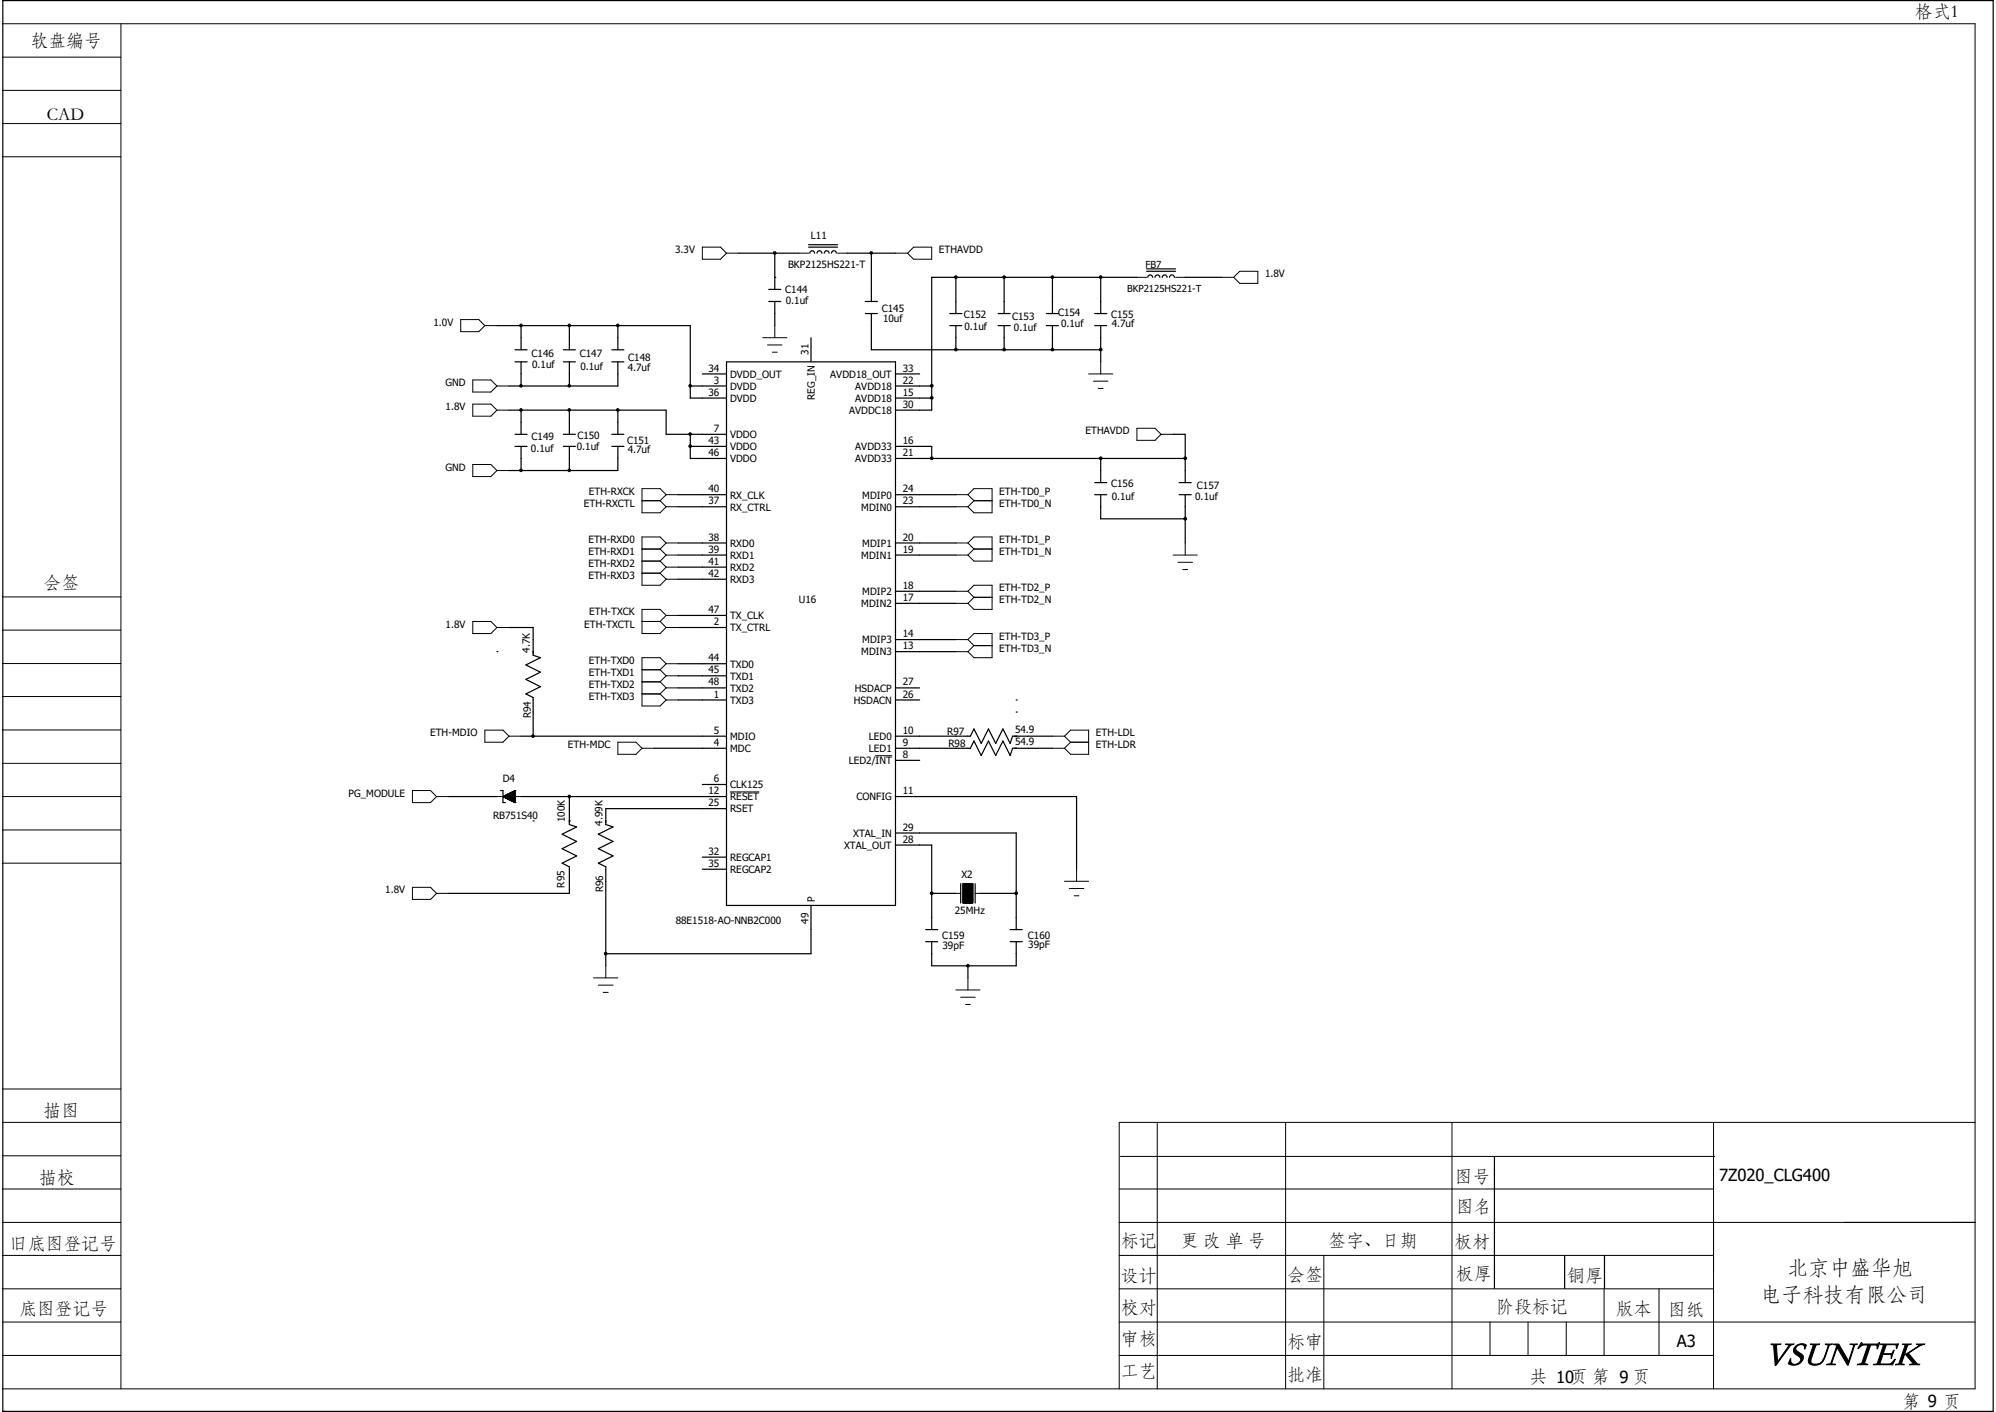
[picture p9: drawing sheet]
<svg xmlns="http://www.w3.org/2000/svg" width="420mm" height="297mm" viewBox="0 0 420 297" stroke-linecap="round" stroke-linejoin="round" font-family="sans-serif">
<g fill="none" stroke="#000" stroke-width=".25">
<path d="M.6 .1h418.8v296.8h-418.8zM155.4 53.3h12.7M163 58.3h.1M163 53.3h.1M163 53.3v7.6M170.1 51.5h6.1M170.1 52h6.1M170.4 53.3a.51 .51 0 0 1 .5-.6 .51 .51 0 0 1 .5 .6M171.9 53.3a.51 .51 0 0 1 .5-.6 .51 .51 0 0 1 .5 .6M173.4 53.3a.51 .51 0 0 1 .5-.6 .51 .51 0 0 1 .6 .6M175 53.3a.51 .51 0 0 1 .5-.6 .51 .51 0 0 1 .5 .6M178.3 53.3h10.1"/>
<path d="M183.3 53.3v10.1M201.1 58.3v7.7M211.3 58.3v7.7M221.4 58.3v7.7M231.6 58.3v7.7M239.2 58.3h-43.2v28h-7.6M241.3 56.6h6.1M241.3 57.1h6.1M241.5 58.3a.51 .51 0 0 1 .5-.5 .51 .51 0 0 1 .5 .5M243 58.3a.51 .51 0 0 1 .5-.5 .51 .51 0 0 1 .6 .5M244.6 58.3a.51 .51 0 0 1 .5-.5 .51 .51 0 0 1 .5 .5M246.1 58.3a.51 .51 0 0 1 .5-.5 .51 .51 0 0 1 .5 .5"/>
<path d="M249.4 58.3h7.6M104.6 68.5h40.6v15.2h7.7M108.4 76.1h2.5M108.4 73.6h2.5M109.6 68.5v5.1M109.6 76.1v5.1M118.5 76.1h2.6M118.5 73.6h2.6M119.8 68.5v5.1M119.8 76.1v5.1M128.7 76.1h2.6M128.7 73.6h2.6"/>
<path d="M130 76.1v5.1h-22.9M130 68.5v5.1M147.8 78.7h5.1M152.9 76.1h35.5v114.4h-35.5zM161.8 60.9h2.5M161.8 63.4h2.5M163 63.4v5.1M170.6 71v5.1M182.1 66h2.5M182.1 63.4h2.5M183.3 66v7.6h48.3M188.4 78.7h5.1"/>
<path d="M199.9 66h2.5M199.9 68.5h2.5M201.1 68.5v5.1M210 66h2.6M210 68.5h2.6M211.3 68.5v5.1M220.2 66h2.5M220.2 68.5h2.5M221.4 68.5v5.1M230.3 66h2.6M230.3 68.5h2.6M231.6 68.5v7.6"/>
<path d="M107.1 86.3h33.1v5.1h12.7M108.4 91.4h2.5M108.4 93.9h2.5M109.6 86.3v5.1M109.6 93.9v5.1M118.5 91.4h2.6M118.5 93.9h2.6M119.8 86.3v5.1M119.8 93.9v5.1M128.7 91.4h2.6M128.7 93.9h2.6M130 86.3v5.1"/>
<path d="M130 93.9v5.1h-22.9M145.2 81.2h7.7M145.2 93.9h7.7M145.2 91.4v5h7.7M188.4 81.2h7.6M188.4 83.7h7.6M188.4 93.9h7.6v2.5M188.4 96.4h61M231.6 96.4v5.1M246.8 91.4h2.6v10.1M142.7 104.1h10.2M142.7 106.6h10.2"/>
<path d="M142.7 114.2h10.2M142.7 116.8h10.2M142.7 119.3h10.2M188.4 104.1h12.7M188.4 106.6h12.7M188.4 114.2h12.7M188.4 116.8h12.7M230.3 104.1h2.6M230.3 101.5h2.6M231.6 104.1v5h17.8M248.1 104.1h2.6M248.1 101.5h2.6"/>
<path d="M249.4 104.1v10.1M104.6 137.1h.1M107.1 132h5.1v5.8l1.5 .5-3 1.6 3 1.5-3 1.5 3 1.5-3 1.6 1.5 .7v8.2M142.7 121.8h10.2M142.7 129.5h10.2M142.7 132h10.2M142.7 139.6h10.2M188.4 124.4h12.7M188.4 126.9h12.7M188.4 134.5h12.7M188.4 137.1h12.7M109.6 154.9h43.3"/>
<path d="M137.6 157.4h15.3M142.7 142.2h10.2M142.7 144.7h10.2M142.7 147.2h10.2M188.4 144.7h5.1M188.4 147.2h5.1M188.4 154.9h15.8l.7-1.6 1.6 3.1 1.5-3.1 1.5 3.1 1.5-3.1 1.6 3.1 .5-1.5h8.3M188.4 157.4h15.8l.7-1.5 1.6 3 1.5-3 1.5 3 1.5-3 1.6 3 .5-1.5h8.3M188.4 159.9h5.1M213.8 147.2h.1M213.8 149.8h.1M94.4 167.6h10.2"/>
<path d="M105.3 166.3h.5v2.5h.5M109.6 167.6h43.3M112.2 172.7h.1M119.8 172.7h.1M119.8 167.6v5.8l1.5 .5-3 1.6 3 1.5-3 1.5 3 1.5-3 1.6 1.5 .7v5.6h-25.4M147.8 165h5.1M152.9 170.1h-25.4v3.3l1.5 .5-3.1 1.6 3.1 1.5-3.1 1.5 3.1 1.5-3.1 1.6 1.6 .7v20.9M188.4 167.6h38.1v15.2M188.4 175.2h25.4v20.3M188.4 177.8h7.6v17.7M147.8 180.3h5.1M147.8 182.8h5.1"/>
<path d="M170.6 190.5v10.1h-43.1M194.8 195.5h2.5M194.8 198.1h2.5M196 198.1v5.1h17.8v-5.1M196 187.9h5.1M202.1 185.9v4M205.2 185.9v4M206.2 187.9h7.6M212.6 195.5h2.5M212.6 198.1h2.5M203.7 203.2v2.5M314.5 243.3v27.7"/>
<path d="M329.2 264.1v6.9M337.6 264.1v6.9"/>
</g>
<g fill="none" stroke="#000" stroke-width=".21">
<path d="M.5 12h24.9M.5 19h24.9M.5 5h415.1v287.1h-415.1M25.4 5v287.1M.5 26h24.9M.5 33h24.9M147.8 52h3.8l1.3 1.3-1.3 1.2h-3.8zM152.9 53.3h2.5M168.1 53.3h2M176.2 53.3h2.1M188.4 53.3h2.6M192.2 52h3.8v2.5h-3.8l-1.2-1.2z"/>
<path d="M239.2 58.3h2.1M247.4 58.3h2M257 58.3h2.6M260.9 57.1h3.8v2.5h-3.8l-1.3-1.3zM96.9 67.2h3.9l1.2 1.3-1.2 1.3h-3.9zM99.5 79.9h3.8l1.3 1.3-1.3 1.3h-3.8zM102 68.5h2.6M160.5 71h5.1M161.5 72.6h3M162.5 74.1h1M163 68.5v2.5M229.1 78.7h5"/>
<path d="M231.6 76.1v2.6M99.5 85h3.8l1.3 1.3-1.3 1.2h-3.8zM99.5 97.7h3.8l1.3 1.3-1.3 1.2h-3.8zM104.6 81.2h2.5M104.6 86.3h2.5M104.6 99h2.5M230.1 80.2h3M231.1 81.7h1M239.2 90.1h3.8l1.3 1.3-1.3 1.2h-3.8zM244.3 91.4h2.5M135.1 118h3.8M135.1 115.5h3.8"/>
<path d="M135.1 105.3h3.8M138.9 105.3l1.3 1.3M138.9 115.5l1.3 1.3M138.9 118l1.3 1.3M140.2 104.1l-1.3-1.3h-3.8v5.1h3.8l1.3-1.3M140.2 114.2l-1.3-1.3h-3.8v10.2h3.8l1.3-1.3M140.2 116.8h2.5M140.2 104.1l-1.3 1.2M140.2 114.2h2.5M140.2 106.6h2.5M140.2 104.1h2.5M140.2 114.2l-1.3 1.3"/>
<path d="M140.2 116.8l-1.3 1.2M140.2 119.3h2.5M140.2 119.3l-1.3 1.3M201.1 116.8h2.6M201.1 114.2h2.6M201.1 106.6h2.6M201.1 104.1h2.6M203.7 104.1l1.2-1.3h3.8v5.1h-3.8l-1.2-1.3M203.7 114.2l1.2-1.3h3.8v5.1h-3.8l-1.2-1.2M203.7 114.2l1.2 1.3M203.7 104.1l1.2 1.2M204.9 115.5h3.8"/>
<path d="M204.9 115.5l-1.2 1.3M204.9 105.3h3.8M204.9 105.3l-1.2 1.3M246.8 116.8h5.1M247.9 118.3h3M248.9 119.8h1M249.4 114.2v2.6M.5 125.6h24.9M.5 132.5h24.9M.5 139.6h24.9M99.5 130.7h3.8l1.3 1.3-1.3 1.3h-3.8zM104.6 132h2.5"/>
<path d="M135.1 130.7h3.8M135.1 120.6h3.8M138.9 130.7l1.3 1.3M138.9 120.6l1.3 1.2M140.2 129.5h2.5M140.2 129.5l-1.3 1.2M140.2 129.5l-1.3-1.3h-3.8v5.1h3.8l1.3-1.3M140.2 139.6l-1.3-1.3h-3.8v10.2h3.8l1.3-1.3M140.2 132h2.5M140.2 139.6h2.5M140.2 139.6l-1.3 1.3M140.2 121.8h2.5"/>
<path d="M201.1 137.1h2.6M201.1 134.5h2.6M201.1 126.9h2.6M201.1 124.4h2.6M203.7 124.4l1.2-1.3h3.8v5.1h-3.8l-1.2-1.3M203.7 134.5l1.2-1.2h3.8v5h-3.8l-1.2-1.2M203.7 134.5l1.2 1.3M203.7 124.4l1.2 1.2M204.9 135.8h3.8M204.9 135.8l-1.2 1.3M204.9 125.6h3.8M204.9 125.6l-1.2 1.3"/>
<path d="M.5 146.5h24.9M.5 153.5h24.9M102 153.6h3.8l1.3 1.3-1.3 1.2h-3.8zM107.1 154.9h2.5M130 156.1h3.8l1.3 1.3-1.3 1.3h-3.8zM135.1 140.9h3.8M135.1 143.4h3.8M135.1 146h3.8M135.1 157.4h2.5M138.9 140.9l1.3 1.3M138.9 143.4l1.3 1.3M138.9 146l1.3 1.2"/>
<path d="M140.2 142.2h2.5M140.2 142.2l-1.3 1.2M140.2 144.7h2.5M140.2 144.7l-1.3 1.3M140.2 147.2h2.5M184.2 159h3.5M221.4 154.9h2.6M221.4 157.4h2.6M224 154.9l1.3-1.3h3.8v5.1h-3.8l-1.3-1.3M224 154.9l1.3 1.2M225.3 156.1h3.8M225.3 156.1l-1.3 1.3"/>
<path d="M.5 167.6h24.9M.5 160.6h24.9M.5 174.6h24.9M86.8 166.3h3.8l1.3 1.3-1.3 1.2h-3.8zM91.9 167.6h2.5M104.6 167.6h5M105.8 167.6h.1M105.8 167.6l2.6 1.2M105.8 167.6h2.6M105.9 167.5v.1M106 167.7h2.4M106 167.5v.2"/>
<path d="M106.1 167.4v.3M106.1 167.8h2.3M106.2 167.3v.5M106.3 167.8h2.1M106.3 167.3v.5M106.5 167.9h1.9M106.5 167.3v.6M106.5 167.2v.7M106.6 167.2h1.8M106.6 167.2v.8h1.8M106.6 168h1.8M106.7 167.1v.9"/>
<path d="M106.8 168.1h1.6M106.8 167v1.1M106.9 167v1.1M107 167h1.4M107 167v1.2h1.4M107.1 166.9v1.3h1.3M107.2 166.8v1.5h1.2M107.3 166.8v1.5h1.1M107.4 166.8v1.6h1M107.5 166.7v1.7h.9M107.7 166.6v1.9h.7M107.8 166.5v2.1h.6"/>
<path d="M107.9 166.5h.5M107.9 166.5v2.1M108 166.5v2.2h.4M108.2 166.4v2.3M108.2 166.3v2.5h.2M108.3 166.3h.1M108.3 166.3v2.5M108.4 168.8h.1M108.4 166.3h.1M108.4 166.6h-.6v1.9M108.4 166.3v2.5M108.4 166.3l-2.6 1.3"/>
<path d="M108.4 166.5l-.3-.1v2.3h.3M108.4 166.7h-.8v1.8h.8M108.4 167.1l-1.6-.1v1.1h1.6M108.4 167.3h-2l-.1 .6h2.1M108.4 167.5l-2.4 .1M108.4 167.4h-2.3v.3M108.4 167.3h-2.1v.5M108.4 167.2h-1.8v.8M108.4 167h-1.3v1.2M108.4 166.9h-1.3v1.3M108.4 166.8h-1.1v1.5M108.4 166.8h-1v1.5"/>
<path d="M108.4 166.8h-.9v1.6M108.4 166.7h-.8v1.7M108.4 166.5h-.4v2.1M153.6 166.6h6.1M.5 181.6h24.9M86.8 186.6h3.8l1.3 1.3-1.3 1.3h-3.8zM91.9 187.9h2.5M201.1 187.9h1M202.6 185.9h2.1v4h-2.1zM202.6 189.9h2.1M202.6 189.8h2.1M202.6 189.7h2.1"/>
<path d="M202.6 189.6h2.1M202.6 189.5h2.1M202.6 189.4h2.1M202.6 189.3h2.1M202.6 189.2h2.1M202.6 189.1h2.1M202.6 189h2.1M202.6 188.9h2.1M202.6 188.8h2.1M202.6 188.7h2.1M202.6 188.6h2.1M202.6 188.5h2.1"/>
<path d="M202.6 188.4h2.1M202.6 188.3h2.1M202.6 188.2h2.1M202.6 188.1h2.1M202.6 188h2.1M202.6 187.9h2.1M202.6 187.8h2.1M202.6 187.7h2.1M202.6 187.6h2.1M202.6 187.5h2.1M202.6 187.4h2.1M202.6 187.3h2.1"/>
<path d="M202.6 187.2h2.1M202.6 187.1h2.1M202.6 187h2.1M202.6 186.9h2.1M202.6 186.8h2.1M202.6 186.7h2.1M202.6 186.6h2.1M202.6 186.5h2.1M202.6 186.4h2.1M202.6 186.3h2.1M202.6 186.2h2.1M202.6 186.1h2.1"/>
<path d="M202.6 186h2.1M202.7 185.9v4M202.8 185.9v4M202.9 185.9v4M203 185.9v4M203.1 185.9v4M203.2 185.9v4M203.3 185.9v4M203.4 185.9v4M203.5 185.9v4M203.6 185.9v4M203.7 185.9v4"/>
<path d="M203.8 185.9v4M203.9 185.9v4M204 185.9v4M204.1 185.9v4M204.3 185.9v4M204.4 185.9v4M204.5 185.9v4M204.6 185.9v4M205.2 187.9h1M224 185.4h5.1M225 186.9h3M226 188.4h1"/>
<path d="M226.5 182.8v2.6M124.9 205.7h5.1M125.9 207.2h3.1M126.9 208.7h1.1M127.5 203.2v2.5M201.1 208.2h5.1M202.1 209.8h3.1M203.2 211.3h1M203.7 205.7v2.5M.5 229.1h24.9M.5 236.1h24.9M243.5 236.1v56"/>
<path d="M270.5 236.1v56M305.5 236.1v56M360.6 236.1v56M415.6 236.1h-180.1v56M.5 257.1h24.9M.5 243.1h24.9M.5 250.1h24.9M235.5 257.1h180.1M235.5 250.1h125.1M235.8 243.2h125M.5 264.1h24.9M.5 271.1h24.9"/>
<path d="M.5 278.1h24.9M235.5 264.1h125.1M235.5 271.1h125.1M235.5 278.1h180.1M278.6 264.1v28M313.5 278.1v7M321.5 278.1v7M329.6 278.1v7M337.5 271.1v14M349.1 271.1v14M.5 285.1h24.9M235.5 285.1h125.1"/>
</g>
<g fill="#000" stroke="#000" stroke-width=".21">
<circle cx="163" cy="53.2" r=".28"/>
<circle cx="183.3" cy="53.2" r=".28"/>
<circle cx="201.1" cy="58.3" r=".29"/>
<circle cx="211.3" cy="58.3" r=".29"/>
<circle cx="221.5" cy="58.3" r=".29"/>
<circle cx="231.6" cy="58.3" r=".29"/>
<circle cx="109.6" cy="68.5" r=".28"/>
<circle cx="119.8" cy="68.5" r=".28"/>
<circle cx="130" cy="68.5" r=".28"/>
<circle cx="201.1" cy="73.5" r=".29"/>
<circle cx="211.3" cy="73.5" r=".29"/>
<circle cx="221.5" cy="73.5" r=".29"/>
<circle cx="231.6" cy="73.5" r=".29"/>
<circle cx="109.6" cy="86.2" r=".28"/>
<circle cx="109.6" cy="81.2" r=".28"/>
<circle cx="109.6" cy="98.9" r=".28"/>
<circle cx="119.8" cy="81.2" r=".28"/>
<circle cx="119.8" cy="98.9" r=".28"/>
<circle cx="119.8" cy="86.2" r=".28"/>
<circle cx="130" cy="86.2" r=".28"/>
<circle cx="145.2" cy="93.9" r=".28"/>
<circle cx="145.2" cy="91.3" r=".28"/>
<circle cx="145.2" cy="81.2" r=".28"/>
<circle cx="196.1" cy="83.7" r=".29"/>
<circle cx="196.1" cy="81.2" r=".29"/>
<circle cx="196.1" cy="96.4" r=".29"/>
<circle cx="231.6" cy="96.4" r=".29"/>
<circle cx="249.4" cy="96.4" r=".29"/>
<circle cx="249.4" cy="109.1" r=".29"/>
<circle cx="112.2" cy="154.8" r=".28"/>
<circle cx="119.8" cy="167.5" r=".28"/>
<circle cx="196.1" cy="187.9" r=".29"/>
<circle cx="213.8" cy="187.9" r=".29"/>
<circle cx="127.4" cy="200.6" r=".28"/>
<circle cx="203.7" cy="203.1" r=".29"/>
</g>
<text font-size="7.3" x="371.2" y="287.1">VSUNTEK</text>
<g font-size="4.4">
<text x="376.1" y="267.9">北京中盛华旭</text>
<text x="370.5" y="273.6">电子科技有限公司</text>
</g>
<g font-size="3.8">
<text x="402.9" y="3.5">格式1</text>
<text x="6.4" y="9.6">软盘编号</text>
<text x="9.9" y="25.2">CAD</text>
<text x="9.2" y="123.7">会签</text>
<text x="9.1" y="234.7">描图</text>
<text x="8.2" y="248.8">描校</text>
<text x="306.1" y="248.6">图号</text>
<text x="306.3" y="255">图名</text>
<text x="2" y="262.7">旧底图登记号</text>
<text x="235.8" y="262">标记</text>
<text x="248.5" y="262.2">更 改 单 号</text>
<text x="279.4" y="262.2">签字、日期</text>
<text x="306.1" y="262.3">板材</text>
<text x="235.8" y="269.5">设计</text>
<text x="270.8" y="269.2">会签</text>
<text x="306.3" y="268.9">板厚</text>
<text x="329.7" y="269.5">铜厚</text>
<text x="314.8" y="276">阶段标记</text>
<text x="4" y="276.3">底图登记号</text>
<text x="235.8" y="276.3">校对</text>
<text x="340" y="276.3">版本</text>
<text x="350.9" y="276.5">图纸</text>
<text x="235.8" y="282.6">审核</text>
<text x="270.8" y="283.3">标审</text>
<text x="235.8" y="289.4">工艺</text>
<text x="270.8" y="290.4">批准</text>
<text x="321.9" y="290.8">共 10页 第 9 页</text>
<text x="400.3" y="296">第 9 页</text>
</g>
<g font-size="3.5">
<text x="361.7" y="248.4">7Z020_CLG400</text>
<text x="352.8" y="283.4">A3</text>
</g>
<g font-size="2.1">
<text x="142.1" y="53.3">3.3V</text>
<text x="170.6" y="50.2">L11</text>
<text x="197.6" y="53.3">ETHAVDD</text>
<text x="165.8" y="56.4">BKP2125HS221-T</text>
<text x="266.2" y="58.3">1.8V</text>
<text x="165.2" y="61.6">C144</text>
<text x="165.4" y="64">0.1uf</text>
<text x="185.5" y="65.7">C145</text>
<text x="91.2" y="68.5">1.0V</text>
<text x="185.8" y="67.8">10uf</text>
<text x="202.8" y="67">C152</text>
<text x="202.9" y="69.3">0.1uf</text>
<text x="213" y="67.2">C153</text>
<text x="213.4" y="69.6">0.1uf</text>
<text x="222.6" y="66.5">C154</text>
<text x="223.3" y="68.8">0.1uf</text>
<text x="233.8" y="67">C155</text>
<text x="233.9" y="68.8">4.7uf</text>
<text x="111.8" y="75.1">C146</text>
<text x="112" y="77.5">0.1uf</text>
<text x="122" y="75.1">C147</text>
<text x="122.1" y="77.7">0.1uf</text>
<text x="132.1" y="78">4.7uf</text>
<text x="132.2" y="75.9">C148</text>
<text x="170.1" y="74.6" transform="rotate(-90 170.1 74.6)">31</text>
<text x="93.7" y="81.2">GND</text>
<text x="149.1" y="78.1">34</text>
<text x="149.1" y="83.2">36</text>
<text x="150.2" y="80.7">3</text>
<text x="153.6" y="79.5">DVDD_OUT</text>
<text x="153.6" y="82">DVDD</text>
<text x="174.7" y="79.5">AVDD18_OUT</text>
<text x="180" y="82">AVDD18</text>
<text x="189.9" y="78.1">33</text>
<text x="189.9" y="80.7">22</text>
<text x="189.9" y="83.2">15</text>
<text x="93.8" y="86.3">1.8V</text>
<text x="153.6" y="84.5">DVDD</text>
<text x="171.5" y="84.1" transform="rotate(-90 171.5 84.1)">REG_IN</text>
<text x="178.7" y="87.1">AVDDC18</text>
<text x="180" y="84.5">AVDD18</text>
<text x="189.9" y="85.8">30</text>
<text x="111.7" y="95">0.1uf</text>
<text x="111.8" y="92.6">C149</text>
<text x="121.4" y="94.7">0.1uf</text>
<text x="121.5" y="92.4">C150</text>
<text x="132" y="93.4">C151</text>
<text x="132.1" y="95.3">4.7uf</text>
<text x="149.1" y="93.4">43</text>
<text x="149.1" y="95.9">46</text>
<text x="150.2" y="90.8">7</text>
<text x="153.6" y="92.2">VDDO</text>
<text x="153.6" y="94.7">VDDO</text>
<text x="180" y="94.7">AVDD33</text>
<text x="189.9" y="93.4">16</text>
<text x="189.9" y="95.9">21</text>
<text x="228.4" y="91.4">ETHAVDD</text>
<text x="93.7" y="99">GND</text>
<text x="153.6" y="97.2">VDDO</text>
<text x="180" y="97.2">AVDD33</text>
<text x="122.9" y="106.6">ETH-RXCTL</text>
<text x="123.9" y="104.1">ETH-RXCK</text>
<text x="149.1" y="103.5">40</text>
<text x="149.1" y="106.1">37</text>
<text x="153.6" y="104.9">RX_CLK</text>
<text x="153.6" y="107.4">RX_CTRL</text>
<text x="181.2" y="107.4">MDIN0</text>
<text x="181.4" y="104.9">MDIP0</text>
<text x="189.9" y="103.5">24</text>
<text x="189.9" y="106.1">23</text>
<text x="210.3" y="106.6">ETH-TD0_N</text>
<text x="210.3" y="104.1">ETH-TD0_P</text>
<text x="233.8" y="102.5">C156</text>
<text x="233.9" y="105.2">0.1uf</text>
<text x="251.5" y="105.2">0.1uf</text>
<text x="251.8" y="102.8">C157</text>
<text x="149.1" y="113.7">38</text>
<text x="189.9" y="113.7">20</text>
<text x="123.8" y="114.2">ETH-RXD0</text>
<text x="123.8" y="116.8">ETH-RXD1</text>
<text x="123.8" y="119.3">ETH-RXD2</text>
<text x="149.1" y="116.2">39</text>
<text x="149.1" y="118.8">41</text>
<text x="153.6" y="115">RXD0</text>
<text x="153.6" y="117.6">RXD1</text>
<text x="181.2" y="117.6">MDIN1</text>
<text x="181.4" y="115">MDIP1</text>
<text x="189.9" y="116.2">19</text>
<text x="210.3" y="116.8">ETH-TD1_N</text>
<text x="210.3" y="114.2">ETH-TD1_P</text>
<text x="123.8" y="121.8">ETH-RXD3</text>
<text x="149.1" y="121.3">42</text>
<text x="153.6" y="120.1">RXD2</text>
<text x="153.6" y="122.6">RXD3</text>
<text x="181.4" y="125.2">MDIP2</text>
<text x="189.9" y="123.9">18</text>
<text x="210.3" y="124.4">ETH-TD2_P</text>
<text x="93.8" y="132">1.8V</text>
<text x="122.9" y="132">ETH-TXCTL</text>
<text x="124" y="129.5">ETH-TXCK</text>
<text x="149.1" y="128.9">47</text>
<text x="150.2" y="131.5">2</text>
<text x="153.6" y="130.3">TX_CLK</text>
<text x="168.1" y="126.9">U16</text>
<text x="181.2" y="127.7">MDIN2</text>
<text x="189.9" y="126.4">17</text>
<text x="210.3" y="126.9">ETH-TD2_N</text>
<text x="111.5" y="137.3" transform="rotate(-90 111.5 137.3)">4.7K</text>
<text x="153.6" y="132.8">TX_CTRL</text>
<text x="181.2" y="137.9">MDIN3</text>
<text x="181.4" y="135.3">MDIP3</text>
<text x="189.9" y="134">14</text>
<text x="189.9" y="136.6">13</text>
<text x="210.3" y="137.1">ETH-TD3_N</text>
<text x="210.3" y="134.5">ETH-TD3_P</text>
<text x="123.9" y="139.6">ETH-TXD0</text>
<text x="123.9" y="142.2">ETH-TXD1</text>
<text x="149.1" y="139.1">44</text>
<text x="149.1" y="141.6">45</text>
<text x="153.6" y="140.4">TXD0</text>
<text x="153.6" y="143">TXD1</text>
<text x="123.9" y="144.7">ETH-TXD2</text>
<text x="123.9" y="147.2">ETH-TXD3</text>
<text x="149.1" y="144.2">48</text>
<text x="150.2" y="146.7">1</text>
<text x="153.6" y="145.5">TXD2</text>
<text x="153.6" y="148">TXD3</text>
<text x="179.7" y="148">HSDACN</text>
<text x="179.9" y="145.5">HSDACP</text>
<text x="189.9" y="144.2">27</text>
<text x="189.9" y="146.7">26</text>
<text x="90.5" y="154.9">ETH-MDIO</text>
<text x="111.7" y="151.1" transform="rotate(-90 111.7 151.1)">R94</text>
<text x="150.2" y="154.3">5</text>
<text x="153.6" y="155.7">MDIO</text>
<text x="182.8" y="155.7">LED0</text>
<text x="189.9" y="154.3">10</text>
<text x="199.3" y="154.6">R97</text>
<text x="213.6" y="154.2">54.9</text>
<text x="230.6" y="154.9">ETH-LDL</text>
<text x="119.5" y="157.4">ETH-MDC</text>
<text x="150.2" y="156.9">4</text>
<text x="153.6" y="158.2">MDC</text>
<text x="178.6" y="160.7">LED2/INT</text>
<text x="182.8" y="158.2">LED1</text>
<text x="189.9" y="156.9">9</text>
<text x="189.9" y="159.4">8</text>
<text x="199.6" y="157.1">R98</text>
<text x="213.6" y="156.7">54.9</text>
<text x="230.6" y="157.4">ETH-LDR</text>
<text x="73.3" y="167.6">PG_MODULE</text>
<text x="105.8" y="164.6">D4</text>
<text x="149.1" y="167">12</text>
<text x="150.2" y="164.5">6</text>
<text x="153.6" y="165.8">CLK125</text>
<text x="189.9" y="167">11</text>
<text x="103.8" y="172.2">RB751S40</text>
<text x="118.9" y="172.9" transform="rotate(-90 118.9 172.9)">100K</text>
<text x="126.7" y="173.7" transform="rotate(-90 126.7 173.7)">4.99K</text>
<text x="149.1" y="169.6">25</text>
<text x="153.6" y="168.4">RESET</text>
<text x="153.6" y="170.9">RSET</text>
<text x="180.2" y="168.4">CONFIG</text>
<text x="149.1" y="179.8">32</text>
<text x="177.6" y="178.6">XTAL_OUT</text>
<text x="179.5" y="176">XTAL_IN</text>
<text x="189.9" y="174.7">29</text>
<text x="189.9" y="177.2">28</text>
<text x="149.1" y="182.3">35</text>
<text x="153.6" y="181.1">REGCAP1</text>
<text x="153.6" y="183.6">REGCAP2</text>
<text x="202.3" y="184.7">X2</text>
<text x="81.1" y="187.9">1.8V</text>
<text x="118.8" y="186.7" transform="rotate(-90 118.8 186.7)">R95</text>
<text x="126.9" y="187.7" transform="rotate(-90 126.9 187.7)">R96</text>
<text x="171.5" y="189.7" transform="rotate(-90 171.5 189.7)">P</text>
<text x="142.2" y="194.4">88E1518-AO-NNB2C000</text>
<text x="170.1" y="194.3" transform="rotate(-90 170.1 194.3)">49</text>
<text x="198.2" y="197.6">C159</text>
<text x="200.9" y="192.2">25MHz</text>
<text x="216.3" y="197.6">C160</text>
<text x="198.3" y="199.7">39pF</text>
<text x="216.4" y="199.4">39pF</text>
</g>
<g font-size="2">
<text x="241" y="56.3">FB7</text>
<text x="237.2" y="61.4">BKP2125HS221-T</text>
</g>
</svg>
